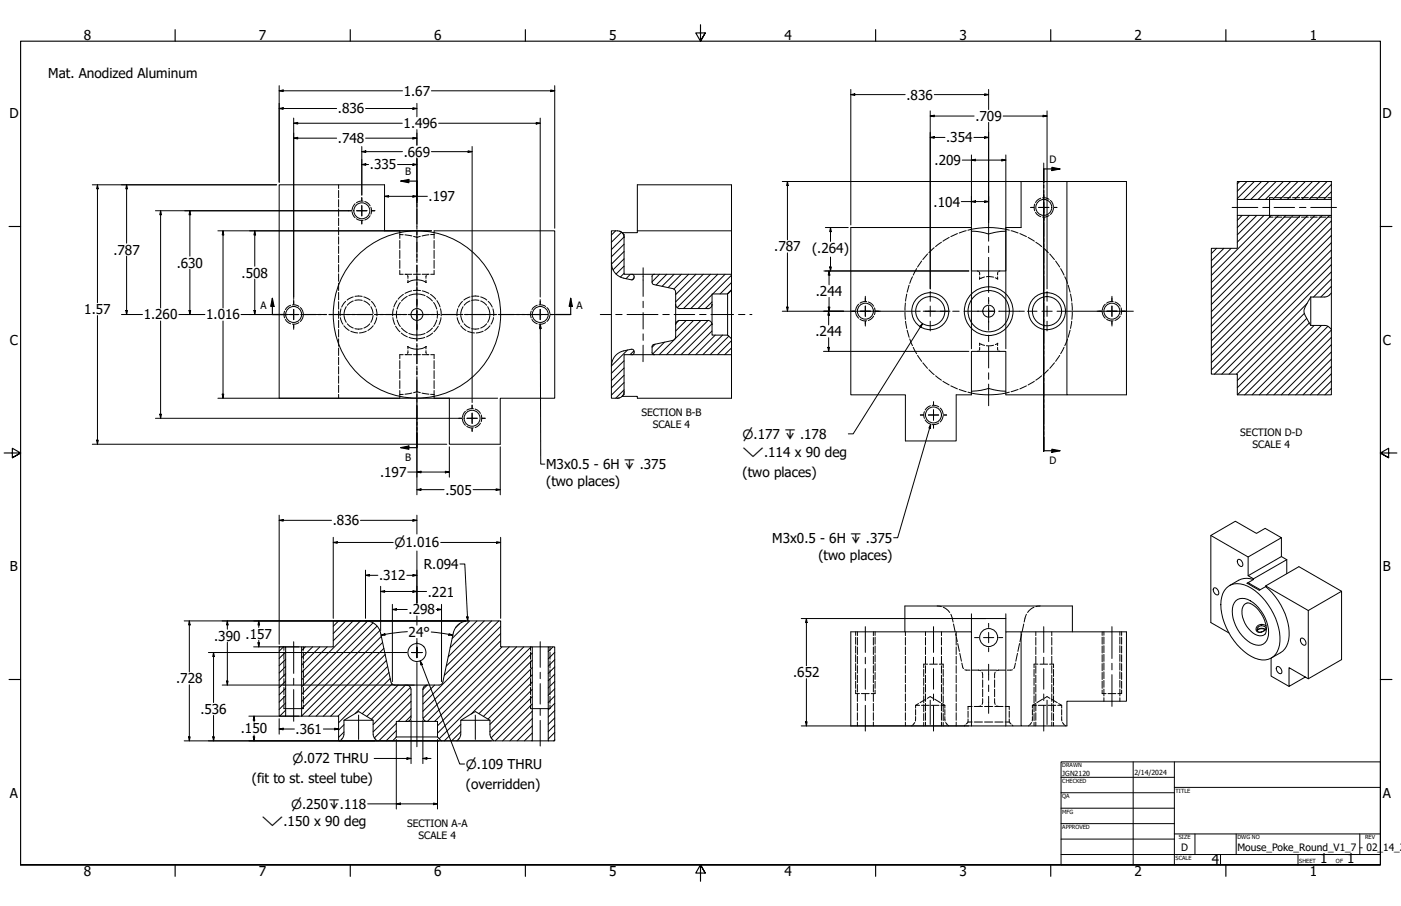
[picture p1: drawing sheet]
<svg xmlns="http://www.w3.org/2000/svg" width="864mm" height="559mm" viewBox="0 0 864 559" stroke-linecap="round" stroke-linejoin="round" font-family="sans-serif">
<!-- layer: Hatch (ANSI) -->
<g fill="none" stroke="#000" stroke-width=".62">
<path d="M764 112l-1 1M769 112l-6 6M773 112l-10 10M778 112l-11 11M782 112l-11 11M787 112l-11 11M791 112l-11 11M796 112l-11 11M800 112l-11 11M805 112l-12 11M809 112l-11 11M814 112l-12 11"/>
<path d="M818 112l-11 11M821 118l-5 5M821 114l-10 9M766 133l-3 3M770 133l-7 7M775 133l-12 12M779 133l-16 16M784 133l-37 37M788 133l-41 41M793 133l-46 46M797 133l-50 50M802 133l-55 55"/>
<path d="M806 133l-59 59M811 133l-64 64M815 133l-68 68M820 133l-73 73M821 136l-74 74M821 123h-1M379 142l-2 3M383 143l-6 6M385 160l-7 6M385 155l-8 8M385 151l-8 7M385 146l-8 8"/>
<path d="M750 153l-3 3M754 153l-7 8M759 153l-12 12M821 159l-72 72M821 154l-74 74M821 150l-74 74M821 145l-74 74M821 141l-74 74M385 169l-3 2M385 164l-5 5M389 169l-3 3M391 171l-1 2"/>
<path d="M407 169l-5 5M411 169l-7 7M416 169l-8 8M420 169l-8 8M424 169l-9 9M429 169l-13 13M434 169l-18 17M438 169l-21 21M442 169l-21 21M447 169l-21 21M451 179l-3 2M451 174l-7 7"/>
<path d="M451 170l-12 11M821 177l-7 6M821 172l-11 11M821 168l-63 63M821 163l-68 68M418 198l-1 2M423 198l-7 6M427 198l-21 21M432 198l-21 21M436 198l-21 21M439 200l-19 19M439 186l-4 4"/>
<path d="M439 182l-9 8M804 193l-41 42M805 196l-42 43M806 187l-44 44M807 199l-44 45M387 216l-10 10M391 216l-3 3M404 212l-2 2M410 211l-8 7M439 204l-15 15M441 207l-12 12M445 207l-12 12"/>
<path d="M449 207l-11 12M451 215l-4 4M451 210l-9 9M810 201l-43 43M815 201l-43 43M819 201l-43 43M821 217l-27 27M821 213l-31 31M821 208l-36 36M821 204l-40 40M385 227l-8 8M385 236l-8 8"/>
<path d="M385 231l-8 8M385 223l-8 7M821 240l-4 4M821 235l-9 9M821 231l-13 13M821 226l-18 18M821 222l-22 22M385 240l-5 6M175 399l-3 3M188 399l-2 2M193 399l-7 7M197 399l-11 11"/>
<path d="M202 399l-16 16M209 383l-4 3M213 383l-8 8M218 383l-13 12M222 383l-36 36M227 383l-41 41M230 384l-44 44M232 386l-46 47M234 389l-48 48M235 393l-49 49M236 396l-46 46M237 400l-42 42"/>
<path d="M283 385l-2 2M289 383l-10 11M294 383l-17 16M299 383l-23 22M303 383l-28 28M307 383l-33 34M309 386l-48 48M309 395l-48 48M309 391l-48 48M309 399l-46 46M314 399l-46 46M318 399l-48 49"/>
<path d="M323 399l-53 53M327 399l-56 57M341 399l-3 3M176 411l-4 4M176 416l-4 4M176 407l-4 4M176 402l-4 4M237 404l-38 38M238 407l-34 35M239 411l-31 31M240 415l-31 31M241 418l-22 22"/>
<path d="M328 416l-27 28M328 412l-30 30M328 407l-33 33M328 403l-38 37M342 411l-4 4M342 416l-4 4M342 407l-4 4M342 402l-4 4M176 438l-4 4M176 425l-4 4M176 434l-4 4M176 429l-4 4"/>
<path d="M176 420l-4 4M242 422l-19 18M245 423l-19 19M250 423l-21 21M253 424l-23 23M253 437l-8 8M253 433l-22 22M253 428l-23 23M263 423l-2 2M268 423l-7 7M328 439l-18 18M328 434l-23 23"/>
<path d="M328 430l-25 25M328 425l-26 26M328 421l-26 26M342 425l-4 4M342 438l-4 4M342 434l-4 4M342 429l-4 4M342 420l-4 4M212 451l-3 4M212 447l-3 3M244 451l-6 6M244 446l-11 11"/>
<path d="M253 442l-3 3M284 451l-6 6M284 447l-10 10M328 457h.1M328 452l-5 5M328 448l-9 9M328 443l-14 14M342 443l-4 4M342 456l-1 1M342 452l-4 4M342 447l-4 4"/>
</g>
<!-- layer: Hidden Narrow (ANSI) -->
<g fill="none" stroke="#000" stroke-width=".62">
<path d="M217 131l2 3M219 126l-2 2v1M220 135l2 1h2M224 124h-2l-2 1M225 124l3 3M228 133l-3 3M229 128v2v2M638 126l-1 2 1 2M638 131l4 3M642 122l-4 3M643 122h2l2 1M647 133l-2 1h-2"/>
<path d="M648 124l1 3M649 128v2l-1 2M783 134h2M783 122h2M786 134h4M786 122h4M791 134h5M791 122h5M797 134h4M797 122h4M802 134h5M802 122h5"/>
<path d="M808 134h4M808 122h4M813 134h4M813 122h4M819 134h2M819 122h2M175 192v2v2M176 197l3 3M179 188l-3 3M180 188h2l2 1M184 199l-2 1h-2M185 190l2 3"/>
<path d="M187 195v1l-2 2M327 192v2v2M328 197l3 3M331 188l-3 3M332 188h2l2 1M336 199l-2 1h-2M337 190l2 3M339 195v1l-2 2M527 192l1 2 1 2M529 188l-2 3M530 197l2 1h2M534 186h-2l-2 1"/>
<path d="M535 186l4 3M539 195l-4 3M539 190v2v2M679 192l1 2 1 2M681 188l-2 3M682 197l2 1h2M686 186h-2l-2 1M687 186l4 3M691 195l-4 3M691 190v4M285 259v1l2 2M287 254l-2 3"/>
<path d="M292 252h-2l-2 1M293 252l3 3M297 256v4M570 254l-1 2 1 2M570 259l4 3M574 250l-4 3M575 250h2l2 1M580 252l1 3M581 256l-1 4M288 263l2 1h2M296 261l-3 3M579 261l-4 1"/>
<path d="M175 399v2M187 399v2M327 399v2M339 399v2M527 390v2M527 393v4M527 398v5M539 390v2M539 393v4M539 398v5M679 390v2M679 393v4"/>
<path d="M679 398v5M691 390v2M691 393v4M691 398v5M175 402v5M175 408v4M175 413v4M175 419v4M187 402v5M187 408v4M187 413v4M187 419v4"/>
<path d="M327 402v5M327 408v4M327 413v4M327 419v4M339 402v5M339 408v4M339 413v4M339 419v4M527 404v4M527 409v5M527 415v4M539 404v4"/>
<path d="M539 409v5M539 415v4M569 410v2M569 413v4M569 418v5M581 410v2M581 413v4M581 418v5M637 410v2M637 413v4M637 418v5M649 410v2"/>
<path d="M649 413v4M649 418v5M679 404v4M679 409v5M679 415v4M691 404v4M691 409v5M691 415v4M175 424v4M175 429v5M175 435v2M187 424v4"/>
<path d="M187 429v5M187 435v2M327 424v4M327 429v5M327 435v2M339 424v4M339 429v5M339 435v2M527 420v5M527 426v2M539 420v5M539 426v2"/>
<path d="M569 424v4M569 429v5M569 435v4M581 424v4M581 429v5M581 435v4M637 424v4M637 429v5M637 435v4M649 424v4M649 429v5M649 435v4"/>
<path d="M679 420v5M679 426v2M691 420v5M691 426v2M569 440v4M569 446v2M581 440v4M581 446v2M637 440v4M637 446v2M649 440v4M649 446v2"/>
</g>
<!-- layer: Hidden (ANSI) -->
<g fill="none" stroke="#000" stroke-width=".62">
<path d="M209 114v2M209 117v5M209 123v5M209 129v4M209 135v4M209 140v5M209 146v5M209 152v4M209 157v5M246 144h.1M246 144v3M246 148v5"/>
<path d="M246 154v5M246 145h3M250 145l4 1M255 146h2h2M264 145l-4 1M268 145h-3M268 144h.1M268 144v3M268 148v5M268 154v5M572 157l-3 3M576 153l-3 3"/>
<path d="M580 149l-3 3M585 146l-4 3M590 144l-4 2M596 142l-5 2M599 141l-2 1M620 141l2 1M623 142l5 2M629 144l4 2M634 146l4 3M638 149l4 3M643 153l3 3M647 157l3 3"/>
<path d="M209 163v5M209 169v4M209 175v4M246 161v4M246 167v2h3M250 169h4M250 169h1M251 170v2M251 174h.1M251 173v1M254 179l-4 2M255 179h4"/>
<path d="M255 169h4M260 169h4M260 179l4 2M263 173v1M263 174h.1M263 170v2M264 169h-1M268 161v4M268 167v2h-3M560 176l-1 4M562 171l-1 4M565 166l-2 4"/>
<path d="M568 161l-2 4M602 167h1M604 168v2M604 171v1M607 171l-3 1M608 171h4M615 171v1l-2-1M615 168v2M616 167h.1M651 161l2 4M654 166l2 4M656 171l2 4"/>
<path d="M658 176l2 4M209 180v5M209 186v5M209 192v4M209 198v4M210 196l1 4M210 190v5M212 195l1 4M213 186l-2 3M213 189l-1 4M214 200l4 2M218 183l-4 2"/>
<path d="M218 186l-4 2M219 185h4M219 183h4M224 183l4 2M224 186l4 2M228 200l-4 2M229 189l1 4M229 186l2 3M230 195l-1 4M232 190v5M232 196l-1 4M242 196l1 4"/>
<path d="M243 190l-1 5M245 192v4M245 185l-2 4M245 197l2 4M247 187l-2 4M249 182l-4 3M251 183l-4 3M256 181l-4 1M258 181l4 1M263 183l4 3M265 182l4 3M267 187l2 4"/>
<path d="M269 197l-2 4M269 185l2 4M269 192v4M272 190v5M272 196l-1 4M282 196l1 4M282 190v5M284 195l1 4M285 186l-2 3M285 189l-1 4M286 200l4 2M290 186l-4 2"/>
<path d="M290 183l-4 2M291 185h4M291 183h4M296 183l4 2M296 186l4 2M300 200l-4 2M301 189l1 4M301 186l2 3M302 195l-1 4M304 190v5M304 196l-1 4M558 193v4"/>
<path d="M558 187v4M558 198l1 5M559 181l-1 5M660 181l1 5M661 198l-1 5M661 187v4M661 193v4M209 203v5M209 209v5M209 215v4M212 201l3 3M216 204l4 1"/>
<path d="M219 203h4M226 204l-4 1M230 201l-3 3M244 201l3 4M247 205l4 3M247 202l4 3M249 219h-3v2M250 219h4M251 219h-1M251 214h.1M251 216v2M251 214v1"/>
<path d="M252 206l4 1M252 208l4 1M255 219h4M260 219h4M262 208l-4 1M262 206l-4 1M263 216v2M263 214v1M263 214h.1M263 219h1M265 219h3v2M267 202l-4 3"/>
<path d="M267 205l-4 3M270 201l-3 4M284 201l3 3M288 204l4 1M291 203h4M298 204l-4 1M302 201l-3 3M559 204l1 4M561 209l1 4M563 214l2 4M566 219l2 4M603 217h-1"/>
<path d="M604 212v1M604 214v2M604 212l3 1M612 213h-4M614 213l1-1v1M615 214v2M616 217h.1M653 219l-2 4M656 214l-2 4M658 209l-2 4M660 204l-2 4M209 220v5"/>
<path d="M209 226v5M209 232v4M209 238v4M246 222v5M246 229v4M246 235v5M268 222v5M268 229v4M268 235v5M569 224l3 3M573 228l3 3M577 232l3 3"/>
<path d="M581 235l4 2M586 238l4 2M633 238l-4 2M638 235l-4 2M642 232l-4 3M646 228l-3 3M650 224l-3 3M209 243v3M246 241v3M246 244h.1M249 243h-3M254 242l-4 1"/>
<path d="M255 242h2h2M260 242l4 1M265 243h3M268 244h.1M268 241v3M591 240l5 2M597 242h2M622 242h-2M628 240l-5 2M578 374h2M581 375l4 3M586 379l2 5"/>
<path d="M633 379l-2 5M637 375l-4 3M641 374h-2M529 390v2M529 393v5M529 399v5M538 390v2M538 393v5M538 399v5M558 390v2M558 393v5M558 399v5"/>
<path d="M570 390v2M570 393v5M570 399v5M580 390v2M580 393v5M580 399v5M588 385l1 5M589 391l1 5M589 390v2M589 393v5M589 399v5M590 397l1 5"/>
<path d="M628 397l-1 5M630 391l-1 5M631 385l-1 5M638 390v2M638 393v5M638 399v5M648 390v2M648 393v5M648 399v5M680 390v2M680 393v4M680 398v5"/>
<path d="M690 390v2M690 393v4M690 398v5M529 405v4M529 411v4M529 416v5M538 405v4M538 411v4M538 416v5M558 405v4M558 411v4M558 416v5"/>
<path d="M569 410h3M570 405v4M570 411v4M570 416v5M573 410h5M579 410h2M580 405v4M580 411v4M580 416v5M589 405v4M589 411v4M589 416v5"/>
<path d="M592 403l1 5M593 409l1 3M595 413h3M599 413h4M603 413l1 1M605 413h4M605 415l1 3M606 419v5M610 413h4M613 419v5M613 415v3M615 413h5"/>
<path d="M616 413l-2 1M624 413h-3M626 409l-1 3M627 403l-1 5M637 410h3M638 405v4M638 411v4M638 416v5M641 410h5M647 410h2M648 405v4M648 411v4"/>
<path d="M648 416v5M680 404v4M680 409v4M680 414v5M680 420v4M690 404v4M690 409v4M690 414v5M690 420v4M527 428h3M529 422v5M529 428v5"/>
<path d="M529 434v4M529 440v4M531 428h5M537 428h2M538 422v5M538 428v5M538 434v4M538 440v4M558 422v5M558 428v5M558 434v4M558 440v4"/>
<path d="M564 435v2M564 438v3M564 435h3M566 434l-2 1M568 435h5M570 422v5M570 428v5M570 434v4M570 440v4M571 431l-4 2M572 431l1-1 2 1M574 435h5"/>
<path d="M576 431l4 2M580 435h2M580 422v5M580 428v5M580 434v4M580 440v4M581 434l1 1M582 435v2M582 438v3M589 422v5M589 428v5M589 434v4"/>
<path d="M589 440v4M597 439v3M599 436h-2v2M601 436h5M604 435l-1 1M606 431l-1 3M606 425v5M607 436h5M613 431v3M613 425v5M613 436h5M614 435l2 1"/>
<path d="M620 436h2v2M622 439v3M636 435v2M636 438v3M636 435h3M638 434l-2 1M638 422v5M638 428v5M638 434v4M638 440v4M640 435h5M643 431l-4 2"/>
<path d="M644 431l1-1 2 1M646 435h5M648 431l4 2M648 422v5M648 428v5M648 434v4M648 440v4M652 435h2M653 434l1 1M654 435v2M654 438v3M679 428h3"/>
<path d="M680 425v4M680 430v2M683 428h5M689 428h2M690 425v4M690 430v2M529 445v3M538 445v3M558 445v3M562 447v1M564 446l-1 1M564 442v3"/>
<path d="M570 445v3M580 445v3M582 442l1 3M583 446l1 1M584 447l1 1M589 445v3M595 447l-1 1M596 446v1M597 445h2M597 443v2M597 445v1M601 445h5"/>
<path d="M607 445h5M613 445h5M620 445h2M622 443v2M622 445v1M622 446l1 1M624 447v1M634 447v1M636 446l-1 1M636 442v3M638 445v3M648 445v3"/>
<path d="M654 442l1 3M655 446l1 1M656 447l1 1"/>
</g>
<g fill="#000">
<circle cx="251" cy="174" r=".2"/>
<circle cx="262" cy="174" r=".2"/>
<circle cx="604" cy="172" r=".2"/>
<circle cx="605" cy="172" r=".2"/>
<circle cx="615" cy="172" r=".2"/>
<circle cx="251" cy="214" r=".2"/>
<circle cx="262" cy="214" r=".2"/>
<circle cx="263" cy="214" r=".2"/>
<circle cx="604" cy="212" r=".2"/>
<circle cx="605" cy="212" r=".2"/>
<circle cx="615" cy="212" r=".2"/>
<circle cx="620" cy="379" r=".2"/>
</g>
<!-- layer: Visible (ANSI) -->
<g fill="none" stroke="#000" stroke-width=".62">
<path d="M658 112h36v132h-36v-132h-29v28h-9v27h-21v-27h-75v104h34v28h31v-28h10v-27h21v27h38M763 112h58v11h-58zM763 123v10M783 122v12M821 123v10M246 144v-2h-9v-28h-65v132h74v-2M268 144v-2h74v104h-34v28h-31v-28h-9v-2M382 143l3 2v1M385 146v23h4M385 146a4 4 0 0 0-4-4h-4v104h4M393 142v-28h58v55M393 142v2h-10"/>
<path d="M393 142h58M599 141a53 53 0 0 1 21 0M599 143h5a14 14 0 0 0 10 0h6M251 174a10 10 0 0 1 12 0M377 162a10 10 0 0 0 7 10l6 1 1-1v-1M389 169h14M389 169h1l1 2M402 171v3l1 1 12 3 1 2v29l-1 1-12 3-1 1v3M403 169h-1v2M403 169h48v10l-3 2M451 179v30M416 188l1 2h2h18l1-1 1-1"/>
<path d="M439 188v-7h10v26h-10v-7M439 188v12M808 183h9l4-2v-48h-58v20h-16v78h16v13h58v-41l-4-2h-9M808 183l-2 3a8 8 0 0 0 0 11l2 4M808 183v18M821 181v22M251 214a10 10 0 0 0 12 0M389 219h-4v23M389 219h14M391 217v-1l-1-1-6 1a10 10 0 0 0-7 10M391 217v1l-2 1M402 217v1l1 1"/>
<path d="M416 200l1-1 1-1h18l2 1 1 1M448 207l3 2v10h-48M451 219v27h-58v-2h-10M382 245l-1 1M385 242a4 4 0 0 1-4 4M385 242v1l-2 2M599 242a53 53 0 0 0 21 0M599 241h6a9 9 0 0 1 9 0h6M746 330l23 14 21-12-10-6-5 3-14-7-15 8v54l12 6M790 332v11M763 345a2.5 2.5 0 0 1 3 2 2.5 2.5 0 0 1-1 2l-2-1v-2zM769 344v11"/>
<path d="M773 357l-4 3h1l7 4M773 357a14 14 0 0 0-15 4M790 343l-21 12 4 2M790 343l3 2M793 345v9M793 345l-20 12M599 379v11M620 379v11M748 363a2.9 2.9 0 0 1 3 4 2.8 2.8 0 0 1-3-4zM756 363a12 12 0 0 1 15 0 39 39 0 0 1 18 35 10 10 0 0 1-15 8 38 38 0 0 1-21-38zM769 372a17 17 0 0 1 12 15l-1 4M780 362a37 37 0 0 1 14 35 14 14 0 0 1-10 9"/>
<path d="M780 361v1M780 362l-4 2M806 377l21-12v42l-21 12zM827 365l-26-15-21 11 26 16M172 399h4v43h-4zM176 399h10M225 383a10 10 0 0 1 10 7M225 383h-20v16h-19v43h23v15a4 4 0 0 0 3-4M225 383h64M235 391l6 30 1 1 1 1h28l1-1 1-1 6-30M289 383h20v16h19v58h-24l-1-2-1-2M289 383a10 10 0 0 0-10 7"/>
<path d="M328 399h10M338 399h4v58h-4zM558 390v-16h103v16M599 382h21M629 390h65v42h-36v16h-29zM629 390h-9v58M780 388a4 4 0 0 0-5 1M780 388l-1 1a2.5 2.5 0 0 1-4-1M802 394a2.8 2.8 0 0 1 3 4 2.8 2.8 0 0 1-3-4zM784 406v11l11 6M787 411a2.9 2.9 0 0 1 3 4 2.8 2.8 0 0 1-3-4zM805 418l-10 5v-11l11 7"/>
<path d="M175 437h12M251 423l2 1v1M253 425v18l-1 1-1 1M261 425v17M263 423h-1l-1 2M327 437h12M176 442h10M210 457h22M212 453v-9l9-5 9 5v9M212 444h18M230 453l1 2 1 2h10l2-2M242 457h30"/>
<path d="M244 455h.1M251 445h-7v10M251 445h12M261 442v2l2 1M263 445h7v10h-26M270 455h.1M282 457h22M284 453l-1 2-1 2h-10l-2-2M284 453v-9l9-5 9 5v9M284 444h18M328 457h10M599 448v-58h-75v58h105"/>
<circle cx="223" cy="130" r="5"/>
<circle cx="643" cy="128" r="5"/>
<circle cx="181" cy="194" r="5"/>
<circle cx="257" cy="194" r="4"/>
<circle cx="257" cy="194" r="52"/>
<circle cx="333" cy="194" r="5"/>
<circle cx="533" cy="192" r="5"/>
<circle cx="573" cy="192" r="11"/>
<circle cx="573" cy="192" r="9"/>
<circle cx="609" cy="192" r="13"/>
<circle cx="609" cy="192" r="15"/>
<circle cx="609" cy="192" r="4"/>
<circle cx="645" cy="192" r="11"/>
<circle cx="645" cy="192" r="9"/>
<circle cx="685" cy="192" r="5"/>
<circle cx="291" cy="258" r="5"/>
<circle cx="575" cy="256" r="5"/>
<circle cx="609" cy="393" r="6"/>
<circle cx="257" cy="402" r="6"/>
</g>
<!-- layer: Visible Narrow (ANSI) -->
<path d="M769 360l7 4M762 371a8 8 0 0 1 11 1 23 23 0 0 1 8 22 7 7 0 0 1-10 2 23 23 0 0 1-11-23zM769 372a7 7 0 0 0-2 10 13 13 0 0 0 11 10l2-1M777 386l-1 1-1 1M777 385a2.5 2.5 0 0 0-3 2 2.5 2.5 0 0 0 3 3h1M778 390h.1M780 388l-2-1-2 1-1 1M780 386l-3-1v1h3v2M781 388l-3 2" fill="none" stroke="#000" stroke-width=".62"/>
<!-- layer: Visible (ANSI) -->
<circle cx="775" cy="388" r=".3" fill="#000"/>
<!-- layer: Section Line (ANSI) -->
<g fill="none" stroke="#000" stroke-width=".7">
<path d="M247 112l5-1v2zM247 112h10v9M643 114v2M643 117v2M648 103l5 1-5 1zM653 104h-10v9M257 122v2M257 126v1M257 129v9M257 140v1M643 121v8M643 131v1"/>
<path d="M643 134v2M643 137v9M257 143v2M257 146v9M257 157v2M643 147v2M643 150v2M643 154v8M257 160v2M257 163v10M257 174v2M257 177v2"/>
<path d="M643 164v2M643 167v2M643 170v9M168 184l1 5h-2zM168 184v10h9M179 194h2M182 194h2M185 194h10M196 194h2M200 194h1M203 194h9M214 194h1"/>
<path d="M217 194h2M220 194h10M231 194h2M234 194h2M238 194h9M249 194h1M252 194h2M255 194h10M257 181v9M257 191v2M257 195v1M257 198v9"/>
<path d="M266 194h2M269 194h2M273 194h9M283 194h2M287 194h2M290 194h9M301 194h2M304 194h2M308 194h9M318 194h2M322 194h1M325 194h9"/>
<path d="M336 194h2M339 194h2M352 184l1 5h-2zM352 184v10h-10M643 180v2M643 184v1M643 187v8M643 197v2M257 209v1M257 212v2M257 215v9M643 200v2"/>
<path d="M643 203v9M643 213v2M643 217v1M643 220v8M257 226v2M257 229v2M257 232v10M643 230v2M643 233v2M643 236v9M257 243v2M257 246v2"/>
<path d="M257 250v9M643 246v2M643 250v2M643 253v8M247 276l5-1v2zM257 260v2M257 264v1M257 267v9h-10M643 263v2M643 266v2M643 270v8h10M648 277l5 1-5 1z"/>
</g>
<g fill="#000">
<path d="M247 112l5-1v2z" fill-rule="evenodd"/>
<path d="M648 103l5 1-5 1z" fill-rule="evenodd"/>
<path d="M168 184l1 5h-2z" fill-rule="evenodd"/>
<path d="M352 184l1 5h-2z" fill-rule="evenodd"/>
<path d="M247 276l5-1v2z" fill-rule="evenodd"/>
<path d="M648 277l5 1-5 1z" fill-rule="evenodd"/>
</g>
<!-- layer: Border (ANSI) -->
<g fill="none" stroke="#000" stroke-width=".7">
<path d="M108 18v7M216 18v7M324 18v7M432 15v10l-3-5h6l-3 5 3-5M540 18v7M648 18v7M756 18v7M6 140h7M851 140h7M3 279h10l-5-3v6l5-3-5 3M861 279h-10l5-3v6l-5-3 5 3M6 419h7"/>
<path d="M851 419h7M13 533v-508h838v508h-838h838M108 533v8M216 533v8M324 533v8M435 538l-3-5 3 5h-6l3-5v11M540 533v8M648 533v8M756 533v8"/>
</g>
<!-- layer: Title (ANSI) -->
<g fill="none" stroke="#000" stroke-width=".62">
<path d="M654 470h197v63h-197zM654 479h70M698 470v63M724 470v63M654 489h70M654 498h70M724 486h127M654 508h70M654 518h70M724 514h127M737 514v13M762 514v13"/>
<path d="M838 514v13M654 527h197M752 527v6M800 527v6"/>
</g>
<!-- layer: Sketch Geometry (ANSI) -->
<path d="M643 101v177v-150" fill="none" stroke="#000" stroke-width=".62"/>
<!-- layer: Dimension (ANSI) -->
<g fill="none" stroke="#000" stroke-width=".62">
<path d="M172 56l3-1v2zM172 56h76M172 53v59M266 56h76M339 55l3 1-3 1zM342 53v88M524 58h3v1zM524 58h34M524 55v84M576 58h33M607 58h2l-2 1zM609 55v13"/>
<path d="M172 67l3-1v1zM172 67h36M181 76h3v1zM181 73v111M181 76h67M225 67h32M255 66l2 1h-2zM257 64v8M257 80v10M270 76h63M331 76h2l-2 1zM333 73v110"/>
<path d="M573 72l3-1v1zM573 68v110M573 72h27M609 76v61M618 72h27M643 71l2 1h-2zM645 68v110M181 85h3v1zM181 85h27M223 94l2-1v1zM223 90v30M223 94h25"/>
<path d="M225 85h32M255 85h2l-2 1zM257 97v28M266 94h25M289 93l2 1h-2zM291 90v104M573 85l3-1v1zM573 85h9M593 99h27M599 99l2-1v1zM599 96v119M600 85h9"/>
<path d="M607 84l2 1h-2zM618 98l2 1h-2zM620 96v119M57 114h113M60 114l1 2h-1zM60 114v73M78 114l1 2h-1zM78 114v36M223 101h2v1zM223 101h4M245 101h12M255 101h2l-2 1z"/>
<path d="M482 112h174M485 112l1 2h-1zM485 112v36M96 130h119M99 130l1 2h-2zM99 130v60M117 130l1 2h-1zM117 130v28M237 121h3v1zM237 121h26M255 121h2l-2 1zM593 124h16"/>
<path d="M599 124h2v1zM607 124h2l-2 1zM78 158v36M134 142h132M137 142l1 3h-1zM137 142v48M157 142l1 3h-1zM157 142v22M485 156v36M509 140h14M512 140v3h-1zM512 140v9"/>
<path d="M512 159v8M117 166v28M157 172v22M508 167h89M511 167l1 3h-1zM511 167v9M511 165h1v2zM60 195v79M75 194h13M78 192h1l-1 2zM99 198v60M110 194h16"/>
<path d="M117 192h1l-1 2zM137 198v48M149 194h23M157 192h1l-1 2zM291 194v54M482 192h38M485 189h1l-1 3zM511 189h1l-1 3zM511 192v2h-1zM511 192v8M511 183v9M569 200l-1 2-1-1z"/>
<path d="M569 200l-43 68h-3M508 217h89M510 214h1v3zM511 208v9M96 258h187M98 255h2l-1 3zM134 246h173M137 243h1l-1 3zM257 249v56M57 274h218M60 271h1l-1 3zM277 276v18"/>
<path d="M308 276v29M251 291h26M257 291h3v1zM275 291h2l-2 1zM172 318v79M257 302l3-1v2zM257 318v11M257 302h17M292 302h16M306 301l2 1-2 1zM172 321l3-1v1zM172 321h32"/>
<path d="M205 335l3-1v1zM205 335h37M205 331v50M222 321h35M255 320l2 1h-2zM257 340v32M272 335h37M306 334l3 1h-3zM309 331v50M225 355l3-1v1zM225 355h8M225 352v29"/>
<path d="M251 355h6M255 354l2 1h-2zM284 348h3l1 35M235 365l2-1v1zM235 365h28M235 362v27M242 376l2-1v1zM242 376h9M242 373v47M255 364l2 1h-2zM269 376h3M270 375l2 1h-2z"/>
<path d="M272 373v47M114 383h173M117 383v2h-1zM117 383v31M140 383l1 2h-1zM140 383v5M140 396v27M156 399h28M159 396h1v3zM160 383v2h-1zM160 383v4M160 395v4"/>
<path d="M235 392l2-1v1zM251 390l-16 2M266 390l11 1M277 391l2 1M277 391l2 1h-2zM288 380h1l-1 3zM494 382h114M497 382l1 2h-1zM497 382v29M128 402h120M132 402v3h-1zM132 402v31"/>
<path d="M259 408l1 2h-1zM259 408l24 63h3M497 419v29M117 422v35M137 423h118M140 420h1l-1 3zM114 457h189M116 454h1v3zM131 454h1v3zM132 441v16M153 442h31M156 454h1v3z"/>
<path d="M157 442v2h-1zM157 442v3M157 453v4M172 450l3-1v1zM172 443v10M172 450h9M199 450h10M206 449l3 1h-3zM244 456v43M253 444v27M261 444v27M270 456v43"/>
<path d="M494 448h103M497 445h1l-1 3zM231 468h22M251 467l2 1h-2zM261 468l2-1v1zM261 468h5M227 496h43M244 496l3-1v1zM267 495l3 1h-3z"/>
</g>
<g fill="#000">
<path d="M172 56l3-1v2z" fill-rule="evenodd"/>
<path d="M339 55l3 1-3 1z" fill-rule="evenodd"/>
<path d="M524 58h3v1z" fill-rule="evenodd"/>
<path d="M607 58h2l-2 1z" fill-rule="evenodd"/>
<path d="M172 67l3-1v1z" fill-rule="evenodd"/>
<path d="M181 76h3v1z" fill-rule="evenodd"/>
<path d="M255 66l2 1h-2z" fill-rule="evenodd"/>
<path d="M331 76h2l-2 1z" fill-rule="evenodd"/>
<path d="M573 72l3-1v1z" fill-rule="evenodd"/>
<path d="M643 71l2 1h-2z" fill-rule="evenodd"/>
<path d="M181 85h3v1z" fill-rule="evenodd"/>
<path d="M223 94l2-1v1z" fill-rule="evenodd"/>
<path d="M255 85h2l-2 1z" fill-rule="evenodd"/>
<path d="M289 93l2 1h-2z" fill-rule="evenodd"/>
<path d="M573 85l3-1v1z" fill-rule="evenodd"/>
<path d="M599 99l2-1v1z" fill-rule="evenodd"/>
<path d="M607 84l2 1h-2z" fill-rule="evenodd"/>
<path d="M618 98l2 1h-2z" fill-rule="evenodd"/>
<path d="M60 114l1 2h-1z" fill-rule="evenodd"/>
<path d="M78 114l1 2h-1z" fill-rule="evenodd"/>
<path d="M223 101h2v1z" fill-rule="evenodd"/>
<path d="M255 101h2l-2 1z" fill-rule="evenodd"/>
<path d="M485 112l1 2h-1z" fill-rule="evenodd"/>
<path d="M99 130l1 2h-2z" fill-rule="evenodd"/>
<path d="M117 130l1 2h-1z" fill-rule="evenodd"/>
<path d="M237 121h3v1z" fill-rule="evenodd"/>
<path d="M255 121h2l-2 1z" fill-rule="evenodd"/>
<path d="M599 124h2v1z" fill-rule="evenodd"/>
<path d="M607 124h2l-2 1z" fill-rule="evenodd"/>
<path d="M137 142l1 3h-1z" fill-rule="evenodd"/>
<path d="M157 142l1 3h-1z" fill-rule="evenodd"/>
<path d="M512 140v3h-1z" fill-rule="evenodd"/>
<path d="M511 165h1v2z" fill-rule="evenodd"/>
<path d="M511 167l1 3h-1z" fill-rule="evenodd"/>
<path d="M78 192h1l-1 2z" fill-rule="evenodd"/>
<path d="M117 192h1l-1 2z" fill-rule="evenodd"/>
<path d="M157 192h1l-1 2z" fill-rule="evenodd"/>
<path d="M485 189h1l-1 3z" fill-rule="evenodd"/>
<path d="M511 189h1l-1 3z" fill-rule="evenodd"/>
<path d="M511 192v2h-1z" fill-rule="evenodd"/>
<path d="M510 214h1v3z" fill-rule="evenodd"/>
<path d="M569 200l-1 2-1-1z" fill-rule="evenodd"/>
<path d="M98 255h2l-1 3z" fill-rule="evenodd"/>
<path d="M137 243h1l-1 3z" fill-rule="evenodd"/>
<path d="M60 271h1l-1 3z" fill-rule="evenodd"/>
<path d="M257 291h3v1z" fill-rule="evenodd"/>
<path d="M275 291h2l-2 1z" fill-rule="evenodd"/>
<path d="M257 302l3-1v2z" fill-rule="evenodd"/>
<path d="M306 301l2 1-2 1z" fill-rule="evenodd"/>
<path d="M172 321l3-1v1z" fill-rule="evenodd"/>
<path d="M205 335l3-1v1z" fill-rule="evenodd"/>
<path d="M255 320l2 1h-2z" fill-rule="evenodd"/>
<path d="M306 334l3 1h-3z" fill-rule="evenodd"/>
<path d="M225 355l3-1v1z" fill-rule="evenodd"/>
<path d="M255 354l2 1h-2z" fill-rule="evenodd"/>
<path d="M235 365l2-1v1z" fill-rule="evenodd"/>
<path d="M242 376l2-1v1z" fill-rule="evenodd"/>
<path d="M255 364l2 1h-2z" fill-rule="evenodd"/>
<path d="M270 375l2 1h-2z" fill-rule="evenodd"/>
<path d="M117 383v2h-1z" fill-rule="evenodd"/>
<path d="M140 383l1 2h-1z" fill-rule="evenodd"/>
<path d="M159 396h1v3z" fill-rule="evenodd"/>
<path d="M160 383v2h-1z" fill-rule="evenodd"/>
<path d="M235 392l2-1v1z" fill-rule="evenodd"/>
<path d="M277 391l2 1h-2z" fill-rule="evenodd"/>
<path d="M288 380h1l-1 3z" fill-rule="evenodd"/>
<path d="M497 382l1 2h-1z" fill-rule="evenodd"/>
<path d="M132 402v3h-1z" fill-rule="evenodd"/>
<path d="M259 408l1 2h-1z" fill-rule="evenodd"/>
<path d="M140 420h1l-1 3z" fill-rule="evenodd"/>
<path d="M116 454h1v3z" fill-rule="evenodd"/>
<path d="M131 454h1v3z" fill-rule="evenodd"/>
<path d="M156 454h1v3z" fill-rule="evenodd"/>
<path d="M157 442v2h-1z" fill-rule="evenodd"/>
<path d="M172 450l3-1v1z" fill-rule="evenodd"/>
<path d="M206 449l3 1h-3z" fill-rule="evenodd"/>
<path d="M497 445h1l-1 3z" fill-rule="evenodd"/>
<path d="M251 467l2 1h-2z" fill-rule="evenodd"/>
<path d="M261 468l2-1v1z" fill-rule="evenodd"/>
<path d="M244 496l3-1v1z" fill-rule="evenodd"/>
<path d="M267 495l3 1h-3z" fill-rule="evenodd"/>
</g>
<!-- layer: Center Mark (ANSI) -->
<g fill="none" stroke="#000" stroke-width=".62">
<path d="M643 120v2M215 130h2M220 130h6M223 122v2M223 127v6M223 136v2M229 130h2M635 128h2M640 128h7M643 125v6M643 134v2M650 128h2"/>
<path d="M573 180v6M645 180v6M172 194h3M178 194h6M181 185v3M181 191v6M187 194h3M248 194h3M254 194h6M257 185v3M257 191v6M263 194h3"/>
<path d="M324 194h3M330 194h6M333 185v3M333 191v6M339 194h3M520 192h47M533 183v3M533 189v6M533 198v3M570 192h7M573 189v6M573 198v6"/>
<path d="M580 192h6M603 192h.1M606 192h7M609 185v1M609 189v6M609 198v1M616 192h.1M633 192h6M642 192h7M645 189v6M645 198v6M652 192h47"/>
<path d="M685 183v3M685 189v6M685 198v3M181 200v3M257 200v3M333 200v3M283 258h2M288 258h6M291 250v2M291 255v6M297 258h2M567 256h2"/>
<path d="M572 256h7M575 248v2M575 253v6M582 256h2M291 264v2M575 262v2M257 399v7zM257 394v2M601 393h2M606 393h7M609 384v3M609 390v6"/>
<path d="M609 399v3M616 393h2M248 402h3M254 402h6M257 409v52"/>
</g>
<!-- layer: Centerline (ANSI) -->
<g fill="none" stroke="#000" stroke-width=".62">
<path d="M257 125v14M609 137v12M760 128h15M778 128h4M785 128h13M801 128h4M808 128h16M257 142v4M257 149v12M609 152v4M609 159v21M257 164v4"/>
<path d="M257 171v11M396 165v18M173 194h2M178 194h6M187 194h13M203 194h4M210 194h11M224 194h4M231 194h11M245 194h4M252 194h10M257 185v4"/>
<path d="M257 192v11M265 194h4M272 194h11M286 194h4M293 194h11M307 194h4M314 194h13M330 194h6M339 194h2M370 194h6M380 194h3M387 194h19"/>
<path d="M396 186v4M396 193v10M409 194h4M416 194h12M431 194h4M438 194h14M455 194h4M462 194h1M569 192h15M587 192h4M594 192h12M609 192h4"/>
<path d="M609 183v4M609 190v14M616 192h15M257 206v4M257 213v11M396 206v4M396 213v10M609 207v4M609 214v13M257 227v4M257 234v15M609 230v4"/>
<path d="M609 237v13M257 380v6M181 396v19M257 396v6M333 396v16M533 387v15M575 387v15M643 387v15M685 387v19M181 418v4M333 415v4M533 405v4"/>
<path d="M533 412v13M575 405v4M575 412v13M609 410v10M643 405v4M643 412v13M685 409v4M685 416v20M181 425v20M333 422v12M333 437v4M533 428v4"/>
<path d="M533 435v16M573 432v15M575 428v4M575 435v16M609 423v4M609 430v10M643 428v4M643 435v16M645 432v15M221 441v15M293 441v15M333 444v16"/>
</g>
<!-- layer: Symbol (ANSI) -->
<path d="M333 200l1 3h-1zM333 200v86h3M574 262v2h-1zM574 262l-21 70h-2" fill="none" stroke="#000" stroke-width=".62"/>
<g fill="#000">
<path d="M333 200l1 3h-1z" fill-rule="evenodd"/>
<path d="M574 262v2h-1z" fill-rule="evenodd"/>
</g>
<g font-size="8.4">
<text x="52" y="24">8</text>
<text x="160" y="24">7</text>
<text x="268" y="24">6</text>
<text x="376" y="24">5</text>
<text x="483" y="24">4</text>
<text x="591" y="24">3</text>
<text x="699" y="24">2</text>
<text x="807" y="24">1</text>
<text x="30" y="48">Mat. Anodized Aluminum</text>
<text x="249" y="59">1.67</text>
<text x="559" y="61">.836</text>
<text x="208" y="70">.836</text>
<text x="6" y="73">D</text>
<text x="601" y="75">.709</text>
<text x="852" y="73">D</text>
<text x="249" y="79">1.496</text>
<text x="208" y="88">.748</text>
<text x="583" y="88">.354</text>
<text x="249" y="97">.669</text>
<text x="576" y="102">.209</text>
<text x="228" y="105">.335</text>
<text x="264" y="124">.197</text>
<text x="576" y="127">.104</text>
<text x="477" y="155">.787</text>
<text x="70" y="157">.787</text>
<text x="501" y="156">(.264)</text>
<text x="109" y="165">.630</text>
<text x="149" y="171">.508</text>
<text x="503" y="183">.244</text>
<text x="52" y="194">1.57</text>
<text x="89" y="197">1.260</text>
<text x="127" y="197">1.016</text>
<text x="503" y="207">.244</text>
<text x="6" y="213">C</text>
<text x="852" y="213">C</text>
<text x="337" y="289">M3x0.5 - 6H ↧ .375</text>
<text x="234" y="294">.197</text>
<text x="337" y="300">(two places)</text>
<text x="458" y="294">(two places)</text>
<text x="275" y="305">.505</text>
<text x="205" y="324">.836</text>
<text x="476" y="335">M3x0.5 - 6H ↧ .375</text>
<text x="504" y="345">(two places)</text>
<text x="6" y="352">B</text>
<text x="261" y="351">R.094</text>
<text x="852" y="352">B</text>
<text x="234" y="358">.312</text>
<text x="264" y="368">.221</text>
<text x="252" y="379">.298</text>
<text x="132" y="395">.390 .157</text>
<text x="252" y="393">24°</text>
<text x="489" y="418">.652</text>
<text x="109" y="422">.728</text>
<text x="124" y="440">.536</text>
<text x="148" y="452">.150</text>
<text x="182" y="453">.361</text>
<text x="155" y="483">(fit to st. steel tube)</text>
<text x="6" y="492">A</text>
<text x="287" y="487">(overridden)</text>
<text x="852" y="492">A</text>
<text x="747" y="533">4</text>
<text x="814" y="533">1</text>
<text x="830" y="533">1</text>
<text x="52" y="541">8</text>
<text x="160" y="541">7</text>
<text x="268" y="541">6</text>
<text x="376" y="541">5</text>
<text x="483" y="541">4</text>
<text x="591" y="541">3</text>
<text x="699" y="541">2</text>
<text x="807" y="541">1</text>
</g>
<g font-size="7.9">
<text x="458" y="271">⌀.177 ↧ .178</text>
<text x="458" y="282">⌵.114 x 90 deg</text>
<text x="243" y="338">⌀1.016</text>
<text x="180" y="471">⌀.072 THRU</text>
<text x="287" y="474">⌀.109 THRU</text>
<text x="179" y="499">⌀.250↧.118</text>
<text x="161" y="510">⌵.150 x 90 deg</text>
</g>
<g font-size="6.3">
<text x="647" y="101">D</text>
<text x="250" y="108">B</text>
<text x="161" y="190">A</text>
<text x="355" y="190">A</text>
<text x="395" y="257">SECTION B-B</text>
<text x="402" y="264">SCALE 4</text>
<text x="765" y="269">SECTION D-D</text>
<text x="772" y="276">SCALE 4</text>
<text x="250" y="284">B</text>
<text x="647" y="286">D</text>
<text x="251" y="510">SECTION A-A</text>
<text x="258" y="517">SCALE 4</text>
<text x="728" y="525">D</text>
<text x="763" y="525">Mouse_Poke_Round_V1_7 - 02_</text>
<text x="853" y="525">14_2</text>
</g>
<g font-size="4.3">
<text x="655" y="479">JGN2120</text>
<text x="699" y="478">2/14/2024</text>
</g>
<g font-size="3.5">
<text x="655" y="473">DRAWN</text>
<text x="655" y="483">CHECKED</text>
<text x="725" y="489">TITLE</text>
<text x="655" y="492">QA</text>
<text x="655" y="502">MFG</text>
<text x="655" y="511">APPROVED</text>
<text x="727" y="518">SIZE</text>
<text x="763" y="518">DWG NO</text>
<text x="841" y="518">REV</text>
<text x="725" y="530">SCALE</text>
<text x="801" y="533">SHEET</text>
<text x="824" y="533">OF</text>
</g>
</svg>
